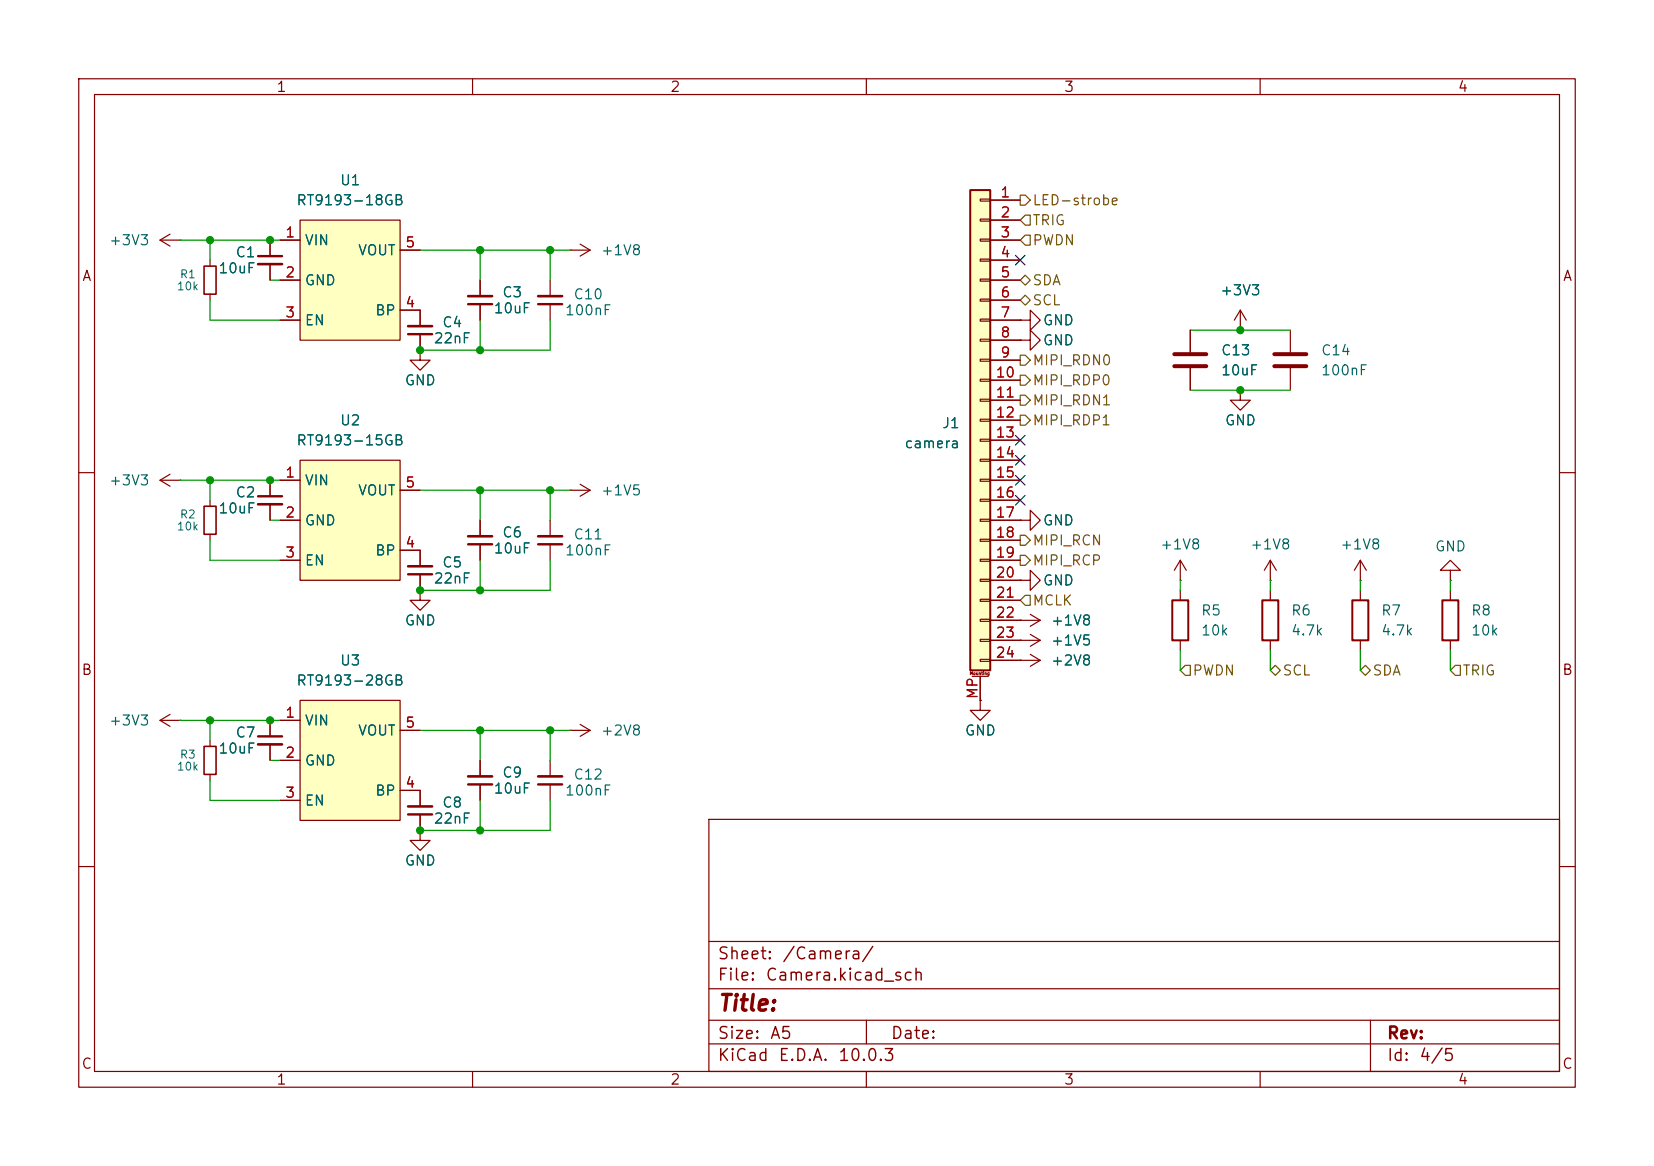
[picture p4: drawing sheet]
<svg xmlns="http://www.w3.org/2000/svg" width="210mm" height="148mm" viewBox="0 0 210 148" stroke-linecap="round" stroke-linejoin="round" font-family="sans-serif">
<g fill="none" stroke="#840000" stroke-width=".15">
<path d="M10 10h190v128h-190zM12 12h186v124h-186zM60 10v2M110 10v2M160 10v2M61 35.6v2M61 38.6v2M10 60h2M184.1 72.4h1.3l-1.3-1.3-1.2 1.3h1.2v1.3M184.1 73.7h.1M198 60h2M10 110h2"/>
<path d="M90 104h108v32h-108zM90 119.5h108M198 110h2M60 136v2M90 132.5h108M90 129.5h108M90 125.5h108M110 136v2M110 129.5v3M160 136v2M174 129.5v6.5"/>
</g>
<path d="M59.4 38.6h3.1" fill="none" stroke="#840000" stroke-width=".3"/>
<path d="M59.4 37.6h3.1" fill="none" stroke="#840000" stroke-width=".33"/>
<path d="M38.1 27.9h12.7v15.3h-12.7z" fill="#ffffc2"/>
<g fill="none" stroke="#840000" stroke-width=".15">
<path d="M35.6 30.5h2.5M35.6 35.6h2.5M38.1 27.9h12.7v15.3h-12.7zM50.8 39.4h2.5M50.8 31.8h2.5M69.8 35.6v2M69.8 38.6v2M72.4 31.8h.1M72.4 31.8h2.5M73.7 31l1.2 .8M74.9 31.8l-1.2 .7M35.6 40.6h2.5"/>
<path d="M129.5 40.6h1.3v-1.2l1.3 1.2-1.3 1.3v-1.3M129.5 40.6h.1M157.5 49.5v1.3h1.2l-1.2 1.3-1.3-1.3h1.3M157.5 49.5h.1M163.8 41.9v2.8M163.8 46.7v2.8M53.3 74.9v1.3h1.3l-1.3 1.3-1.2-1.3h1.2M53.3 74.9h.1M53.3 69.9v2M53.3 72.9v2M72.4 62.2h.1M72.4 62.2h2.5"/>
<path d="M73.7 61.5l1.2 .7M74.9 62.2l-1.2 .8M149.9 73.7h.1M149.9 71.1v2.6M149.9 74.9v1.3M149.9 71.1l-.8 1.3M149.9 71.1l.7 1.3M161.3 73.7h.1M161.3 71.1l-.8 1.3M161.3 71.1l.8 1.3M161.3 71.1v2.6M161.3 74.9v1.3"/>
<path d="M172.7 73.7h.1M172.7 71.1v2.6M172.7 74.9v1.3M172.7 71.1l-.7 1.3M172.7 71.1l.8 1.3M184.1 74.9v1.3M20.3 91.4l1.3 .8M20.3 91.4h2.6M21.6 90.7l-1.3 .7M22.9 91.4h.1M149.9 81.3v1.3M161.3 81.3v1.3"/>
<path d="M172.7 81.3v1.3M184.1 81.3v1.3M53.3 105.4v1.3h1.3l-1.3 1.3-1.2-1.3h1.2M53.3 105.4h.1"/>
</g>
<path d="M148.8 76.2h2.1v5.1h-2.1zM160.3 76.2h2v5.1h-2zM171.7 76.2h2v5.1h-2zM183.1 76.2h2.1v5.1h-2.1z" fill="none" stroke="#840000" stroke-width=".25"/>
<path d="M161.8 45h4.1M161.8 46.5h4.1" fill="none" stroke="#840000" stroke-width=".51"/>
<path d="M68.3 38.6h3.1M51.8 72.9h3.1" fill="none" stroke="#840000" stroke-width=".3"/>
<path d="M68.3 37.6h3.1M51.8 71.9h3.1" fill="none" stroke="#840000" stroke-width=".33"/>
<path d="M38.1 58.4h12.7v15.3h-12.7z" fill="#ffffc2"/>
<g fill="none" stroke="#840000" stroke-width=".15">
<path d="M38.1 58.4h12.7v15.3h-12.7zM35.6 61h2.5M35.6 66h2.5M35.6 71.1h2.5M50.8 69.9h2.5M50.8 62.2h2.5M61 66v2.1M61 69.1v2M69.8 66v2.1M69.8 69.1v2M129.5 73.7h1.3v-1.3l1.3 1.3-1.3 1.2v-1.2M129.5 73.7h.1"/>
<path d="M129.5 78.7h.1M129.5 66h1.3v-1.2l1.3 1.2-1.3 1.3v-1.3M129.5 66h.1M129.5 78.7h2.6M130.8 78l1.3 .7M132.1 78.7l-1.3 .8M124.5 88.9v1.3h1.2l-1.2 1.2-1.3-1.2h1.3M124.5 88.9h.1M129.5 81.3h.1M129.5 83.8h.1M129.5 81.3h2.6M129.5 83.8h2.6"/>
<path d="M130.8 80.5l1.3 .8M130.8 83.1l1.3 .7M132.1 81.3l-1.3 .7M132.1 83.8l-1.3 .8"/>
</g>
<path d="M59.4 69.1h3.1M68.3 69.1h3.1" fill="none" stroke="#840000" stroke-width=".3"/>
<path d="M59.4 68.1h3.1M68.3 68.1h3.1" fill="none" stroke="#840000" stroke-width=".33"/>
<path d="M123.2 24.1h2.5v61h-2.5z" fill="#ffffc2"/>
<path d="M123.2 24.1h2.5v61h-2.5z" fill="none" stroke="#840000" stroke-width=".25"/>
<g fill="none" stroke="#840000" stroke-width=".15">
<path d="M124.5 25.3h1.2v.2h-1.2zM124.5 27.8h1.2v.3h-1.2zM124.5 30.4h1.2v.2h-1.2zM124.5 32.9h1.2v.2h-1.2zM124.5 35.4h1.2v.3h-1.2zM124.5 38h1.2v.2h-1.2zM125.7 25.4h3.8M125.7 27.9h3.8M125.7 30.5h3.8M125.7 33h3.8M125.7 35.6h3.8M125.7 38.1h3.8"/>
<path d="M124.5 40.5h1.2v.3h-1.2zM124.5 43.1h1.2v.2h-1.2zM124.5 45.6h1.2v.2h-1.2zM124.5 48.1h1.2v.3h-1.2zM124.5 50.7h1.2v.2h-1.2zM124.5 53.2h1.2v.3h-1.2zM124.5 55.8h1.2v.2h-1.2zM124.5 58.3h1.2v.2h-1.2zM125.7 40.6h3.8M125.7 43.2h3.8M125.7 45.7h3.8M125.7 48.3h3.8"/>
<path d="M125.7 50.8h3.8M125.7 53.3h3.8M125.7 55.9h3.8M125.7 58.4h3.8M124.5 60.8h1.2v.3h-1.2zM124.5 63.4h1.2v.2h-1.2zM124.5 65.9h1.2v.3h-1.2zM124.5 68.5h1.2v.2h-1.2zM124.5 71h1.2v.2h-1.2zM124.5 73.5h1.2v.3h-1.2zM124.5 76.1h1.2v.2h-1.2zM124.5 78.6h1.2v.3h-1.2z"/>
<path d="M125.7 61h3.8M125.7 63.5h3.8M125.7 66h3.8M125.7 68.6h3.8M125.7 71.1h3.8M125.7 73.7h3.8M125.7 76.2h3.8M125.7 78.7h3.8M123.4 85.9h2.1M124.5 81.2h1.2v.2h-1.2zM124.5 83.7h1.2v.2h-1.2zM124.5 85.9v3"/>
<path d="M125.7 81.3h3.8M125.7 83.8h3.8"/>
</g>
<path d="M38.1 88.9h12.7v15.2h-12.7z" fill="#ffffc2"/>
<g fill="none" stroke="#840000" stroke-width=".15">
<path d="M20.3 30.5l1.3 .7M20.3 30.5h2.6M21.6 29.7l-1.3 .8M22.9 30.5h.1M26.7 33v.8M26.7 37.3v.8M34.3 30.5v2M34.3 33.5v2.1M35.6 30.5h2.5M35.6 35.6h2.5M50.8 39.4h2.5v2M50.8 31.8h2.5"/>
<path d="M61 35.6v2M61 38.6v2M125.7 30.5h3.8M125.7 35.6h3.8M125.7 25.4h3.8M125.7 27.9h3.8M125.7 33h3.8M125.7 38.1h3.8M157.5 39.4l-.8 1.2M157.5 39.4l.7 1.2M157.5 39.4v2.5M35.6 40.6h2.5"/>
<path d="M53.3 44.5v1.2h1.3l-1.3 1.3-1.2-1.3h1.2M53.3 44.5h.1M53.3 42.4v2.1M125.7 40.6h3.8M125.7 43.2h3.8M125.7 45.7h3.8M125.7 48.3h3.8M125.7 50.8h3.8M125.7 53.3h3.8M125.7 55.9h3.8M125.7 58.4h3.8M129.5 43.2h1.3v-1.3l1.3 1.3-1.3 1.3v-1.3"/>
<path d="M129.5 43.2h.1M129.5 40.6h.1M151.1 41.9v2.8M151.1 46.7v2.8M157.5 41.9h.1M157.5 49.5h.1M20.3 61l1.3 .7M20.3 61h2.6M21.6 60.2l-1.3 .8M22.9 61h.1M26.7 63.5v.8M26.7 67.8v.8"/>
<path d="M34.3 61v2M34.3 64v2M35.6 61h2.5M35.6 66h2.5M35.6 71.1h2.5M50.8 69.9h2.5v2M50.8 62.2h2.5M53.3 74.9h.1M53.3 72.9v2M61 66v2.1M61 69.1v2M125.7 61h3.8"/>
<path d="M125.7 66h3.8M125.7 71.1h3.8M125.7 63.5h3.8M125.7 68.6h3.8M125.7 73.7h3.8M125.7 76.2h3.8M125.7 78.7h3.8M129.5 73.7h.1M129.5 78.7h.1M129.5 66h.1M26.7 94v.7M26.7 98.3v.8"/>
<path d="M34.3 91.4v2.1M34.3 94.5v2M35.6 91.4h2.5M35.6 96.5h2.5M38.1 88.9h12.7v15.2h-12.7zM50.8 92.7h2.5M61 96.5v2.1M61 99.6v2M69.8 96.5v2.1M69.8 99.6v2M72.4 92.7h.1M72.4 92.7h2.5"/>
<path d="M73.7 91.9l1.2 .8M74.9 92.7l-1.2 .8M124.5 88.9h.1M124.5 85.9v3M125.7 81.3h3.8M125.7 83.8h3.8M129.5 81.3h.1M129.5 83.8h.1M35.6 101.6h2.5M50.8 100.3h2.5v2.1M53.3 105.4h.1M53.3 103.4v2"/>
</g>
<path d="M32.8 32.5h3M51.8 42.4h3.1M32.8 63h3M32.8 93.5h3M59.4 99.6h3.1M68.3 99.6h3.1M51.8 103.4h3.1" fill="none" stroke="#840000" stroke-width=".3"/>
<path d="M32.8 33.5h3M51.8 41.4h3.1M32.8 64h3M32.8 94.5h3M59.4 98.6h3.1M68.3 98.6h3.1M51.8 102.4h3.1" fill="none" stroke="#840000" stroke-width=".33"/>
<path d="M149.1 45h4.1M149.1 46.5h4.1" fill="none" stroke="#840000" stroke-width=".51"/>
<path d="M25.9 33.8h1.5v3.5h-1.5zM25.9 64.3h1.5v3.5h-1.5zM25.9 94.7h1.5v3.6h-1.5z" fill="none" stroke="#840000" stroke-width=".2"/>
<g fill="none" stroke="#725600" stroke-width=".15">
<path d="M129.5 24.8h.7l.6 .6-.6 .6h-.7zM129.5 35.6l.7-.7 .6 .7-.6 .6zM130.2 37.5l.6 .6-.6 .6-.7-.6zM130.2 27.3h.6v1.3h-.6l-.7-.7zM130.2 29.8h.6v1.3h-.6l-.7-.6zM129.5 52.7h.7l.6 .6-.6 .7h-.7zM129.5 47.6h.7l.6 .7-.6 .6h-.7zM129.5 50.2h.7l.6 .6-.6 .6h-.7zM129.5 45.1h.7l.6 .6-.6 .7h-.7zM129.5 70.5h.7l.6 .6-.6 .7h-.7zM129.5 67.9h.7l.6 .7-.6 .6h-.7zM130.2 75.6h.6v1.2h-.6l-.7-.6z"/>
<path d="M150.5 84.5h.6v1.2h-.6l-.6-.6zM161.3 85.1l.6-.6 .7 .6-.7 .6zM172.7 85.1l.7-.6 .6 .6-.6 .6zM184.8 84.5h.6v1.2h-.6l-.7-.6z"/>
</g>
<g fill="none" stroke="#009600" stroke-width=".15">
<path d="M22.9 30.5h12.7M26.7 30.5v2.5M26.7 38.1v2.5h8.9M34.3 35.6h1.3M53.3 31.8h19.1M61 31.8v3.8M69.8 31.8v3.8M61 40.6v3.9M69.8 40.6v3.9h-16.5M151.1 41.9h12.7M151.1 49.5h12.7M22.9 61h12.7"/>
<path d="M26.7 61v2.5M26.7 68.6v2.5h8.9M34.3 66h1.3M53.3 62.2h19.1M61 62.2v3.8M61 71.1v3.8M69.8 62.2v3.8M69.8 71.1v3.8h-16.5M149.9 73.7v1.2M161.3 73.7v1.2M172.7 73.7v1.2M184.1 73.7v1.2"/>
<path d="M22.9 91.4h12.7M26.7 91.4v2.6M26.7 99.1v2.5h8.9M34.3 96.5h1.3M53.3 92.7h19.1M61 92.7v3.8M69.8 92.7v3.8M149.9 82.6v2.5M161.3 82.6v2.5M172.7 82.6v2.5M184.1 82.6v2.5M61 101.6v3.8"/>
<path d="M69.8 101.6v3.8h-16.5"/>
</g>
<path d="M128.9 32.4l1.2 1.2M130.1 32.4l-1.2 1.2M128.9 57.8l1.2 1.2M128.9 55.3l1.2 1.2M130.1 57.8l-1.2 1.2M130.1 55.3l-1.2 1.2M128.9 60.4l1.2 1.2M128.9 62.9l1.2 1.2M130.1 60.4l-1.2 1.2M130.1 62.9l-1.2 1.2" fill="none" stroke="#000084" stroke-width=".15"/>
<g fill="#009600" stroke="#009600" stroke-width=".13">
<circle cx="157.5" cy="41.9" r=".46"/>
<circle cx="157.5" cy="49.5" r=".46"/>
<circle cx="61" cy="105.4" r=".46"/>
<circle cx="53.3" cy="105.4" r=".46"/>
<circle cx="61" cy="92.7" r=".46"/>
<circle cx="34.3" cy="91.4" r=".46"/>
<circle cx="26.7" cy="91.4" r=".46"/>
<circle cx="34.3" cy="30.5" r=".46"/>
<circle cx="26.7" cy="61" r=".46"/>
<circle cx="34.3" cy="61" r=".46"/>
<circle cx="26.7" cy="30.5" r=".46"/>
<circle cx="61" cy="31.8" r=".46"/>
<circle cx="61" cy="62.2" r=".46"/>
<circle cx="53.3" cy="44.5" r=".46"/>
<circle cx="69.8" cy="62.2" r=".46"/>
<circle cx="61" cy="44.5" r=".46"/>
<circle cx="69.8" cy="31.8" r=".46"/>
<circle cx="61" cy="74.9" r=".46"/>
<circle cx="53.3" cy="74.9" r=".46"/>
<circle cx="69.8" cy="92.7" r=".46"/>
</g>
<text font-size="2" fill="#840000" x="91" y="128.8">Title:</text>
<g font-size="1.5" fill="#840000">
<text x="91" y="124.9">File:</text>
<text x="91" y="122.2">Sheet:</text>
<text x="97.1" y="124.9">Camera.kicad_sch</text>
<text x="99.2" y="122.2">/Camera/</text>
<text x="91" y="135.1">KiCad</text>
<text x="91" y="132.3">Size:</text>
<text x="97.7" y="132.3">A5</text>
<text x="98.7" y="135.1">E.D.A.</text>
<text x="106.3" y="135.1">10.0.3</text>
<text x="113" y="132.3">Date:</text>
<text x="176" y="132.3">Rev:</text>
<text x="176" y="135.1">Id:</text>
<text x="180.1" y="135.1">4/5</text>
</g>
<g font-size="1.3" fill="#840000">
<text x="35" y="12">1</text>
<text x="85" y="12">2</text>
<text x="135" y="12">3</text>
<text x="185" y="12">4</text>
<text x="10.3" y="36">A</text>
<text x="198.4" y="36">A</text>
<text x="10.3" y="86">B</text>
<text x="198.3" y="86">B</text>
<text x="10.3" y="136">C</text>
<text x="198.3" y="136">C</text>
<text x="35" y="138">1</text>
<text x="85" y="138">2</text>
<text x="135" y="138">3</text>
<text x="185" y="138">4</text>
</g>
<g font-size="1.3" fill="#006464">
<text x="43.1" y="23.8">U1</text>
<text x="37.5" y="26.4">RT9193-18GB</text>
<text x="13.8" y="31.5">+3V3</text>
<text x="27.6" y="35">10uF</text>
<text x="29.8" y="33">C1</text>
<text x="38.6" y="31.5">VIN</text>
<text x="45.4" y="32.7">VOUT</text>
<text x="76.2" y="32.7">+1V8</text>
<text x="38.6" y="36.5">GND</text>
<text x="38.6" y="41.6">EN</text>
<text x="47.5" y="40.3">BP</text>
<text x="56.1" y="41.9">C4</text>
<text x="62.6" y="40.1">10uF</text>
<text x="63.7" y="38.1">C3</text>
<text x="71.6" y="40.3">100nF</text>
<text x="72.7" y="38.3">C10</text>
<text x="132.3" y="41.6">GND</text>
<text x="154.8" y="37.8">+3V3</text>
<text x="55" y="43.9">22nF</text>
<text x="132.3" y="44.2">GND</text>
<text x="154.9" y="45.4">C13</text>
<text x="154.9" y="48">10uF</text>
<text x="167.6" y="48">100nF</text>
<text x="167.6" y="45.4">C14</text>
<text x="51.3" y="49.2">GND</text>
<text x="37.5" y="56.9">RT9193-15GB</text>
<text x="43.1" y="54.3">U2</text>
<text x="114.8" y="57.2">camera</text>
<text x="119.5" y="54.7">J1</text>
<text x="155.4" y="54.3">GND</text>
<text x="13.8" y="61.9">+3V3</text>
<text x="27.6" y="65.5">10uF</text>
<text x="29.8" y="63.5">C2</text>
<text x="38.6" y="61.9">VIN</text>
<text x="45.4" y="63.2">VOUT</text>
<text x="76.2" y="63.2">+1V5</text>
<text x="38.6" y="67">GND</text>
<text x="47.5" y="70.8">BP</text>
<text x="62.6" y="70.6">10uF</text>
<text x="63.7" y="68.5">C6</text>
<text x="71.6" y="70.8">100nF</text>
<text x="72.7" y="68.8">C11</text>
<text x="132.3" y="67">GND</text>
<text x="147.2" y="70.1">+1V8</text>
<text x="158.6" y="70.1">+1V8</text>
<text x="170.1" y="70.1">+1V8</text>
<text x="182.1" y="70.3">GND</text>
<text x="38.6" y="72.1">EN</text>
<text x="55" y="74.4">22nF</text>
<text x="56.1" y="72.3">C5</text>
<text x="132.3" y="74.6">GND</text>
<text x="51.3" y="79.7">GND</text>
<text x="133.4" y="82.3">+1V5</text>
<text x="133.4" y="79.7">+1V8</text>
<text x="152.4" y="78.4">R5</text>
<text x="152.4" y="81">10k</text>
<text x="163.8" y="78.4">R6</text>
<text x="163.8" y="81">4.7k</text>
<text x="175.3" y="78.4">R7</text>
<text x="175.3" y="81">4.7k</text>
<text x="186.7" y="78.4">R8</text>
<text x="186.7" y="81">10k</text>
<text x="37.5" y="87.3">RT9193-28GB</text>
<text x="43.1" y="84.8">U3</text>
<text x="133.4" y="84.8">+2V8</text>
<text x="13.8" y="92.4">+3V3</text>
<text x="27.6" y="96">10uF</text>
<text x="29.8" y="93.9">C7</text>
<text x="38.6" y="92.4">VIN</text>
<text x="45.4" y="93.7">VOUT</text>
<text x="76.2" y="93.7">+2V8</text>
<text x="122.4" y="93.7">GND</text>
<text x="38.6" y="97.5">GND</text>
<text x="47.5" y="101.3">BP</text>
<text x="62.6" y="101">10uF</text>
<text x="63.7" y="99">C9</text>
<text x="71.6" y="101.3">100nF</text>
<text x="72.7" y="99.3">C12</text>
<text x="38.6" y="102.6">EN</text>
<text x="55" y="104.9">22nF</text>
<text x="56.1" y="102.8">C8</text>
<text x="51.3" y="110.2">GND</text>
</g>
<g font-size="1.3" fill="#a90000">
<text x="126.9" y="25.4">1</text>
<text x="126.9" y="27.9">2</text>
<text x="36.1" y="30.5">1</text>
<text x="36.1" y="35.5">2</text>
<text x="51.4" y="31.7">5</text>
<text x="126.9" y="30.5">3</text>
<text x="126.9" y="33">4</text>
<text x="126.9" y="35.5">5</text>
<text x="36.1" y="40.6">3</text>
<text x="51.4" y="39.3">4</text>
<text x="126.9" y="38.1">6</text>
<text x="126.9" y="40.6">7</text>
<text x="126.9" y="43.2">8</text>
<text x="126.9" y="45.7">9</text>
<text x="126.3" y="48.2">10</text>
<text x="126.3" y="50.8">11</text>
<text x="126.3" y="53.3">12</text>
<text x="126.3" y="55.9">13</text>
<text x="126.3" y="58.4">14</text>
<text x="36.1" y="60.9">1</text>
<text x="51.4" y="62.2">5</text>
<text x="126.3" y="60.9">15</text>
<text x="126.3" y="63.5">16</text>
<text x="36.1" y="66">2</text>
<text x="36.1" y="71.1">3</text>
<text x="51.4" y="69.8">4</text>
<text x="126.3" y="66">17</text>
<text x="126.3" y="68.6">18</text>
<text x="126.3" y="71.1">19</text>
<text x="126.3" y="73.6">20</text>
<text x="126.3" y="76.2">21</text>
<text x="126.3" y="78.7">22</text>
<text x="126.3" y="81.3">23</text>
<text x="126.3" y="83.8">24</text>
<text x="124.4" y="88.8" transform="rotate(-90 124.4 88.8)">MP</text>
<text x="36.1" y="91.4">1</text>
<text x="51.4" y="92.7">5</text>
<text x="36.1" y="96.5">2</text>
<text x="36.1" y="101.6">3</text>
<text x="51.4" y="100.3">4</text>
</g>
<g font-size="1.3" fill="#725600">
<text x="131" y="26.4">LED-strobe</text>
<text x="131" y="28.9">TRIG</text>
<text x="131" y="31.5">PWDN</text>
<text x="131" y="36.5">SDA</text>
<text x="131" y="39.1">SCL</text>
<text x="131" y="46.7">MIPI_RDN0</text>
<text x="131" y="49.2">MIPI_RDP0</text>
<text x="131" y="51.8">MIPI_RDN1</text>
<text x="131" y="54.3">MIPI_RDP1</text>
<text x="131" y="69.6">MIPI_RCN</text>
<text x="131" y="77.2">MCLK</text>
<text x="131" y="72.1">MIPI_RCP</text>
<text x="151.3" y="86.1">PWDN</text>
<text x="162.8" y="86.1">SCL</text>
<text x="174.2" y="86.1">SDA</text>
<text x="185.6" y="86.1">TRIG</text>
</g>
<g font-size="1" fill="#006464">
<text x="22.8" y="35.6">R1</text>
<text x="22.4" y="37.1">10k</text>
<text x="22.4" y="67.6">10k</text>
<text x="22.8" y="66.1">R2</text>
<text x="22.4" y="98.1">10k</text>
<text x="22.8" y="96.5">R3</text>
</g>
<text font-size=".4" fill="#840000" x="123.1" y="85.8">Mounting</text>
</svg>
